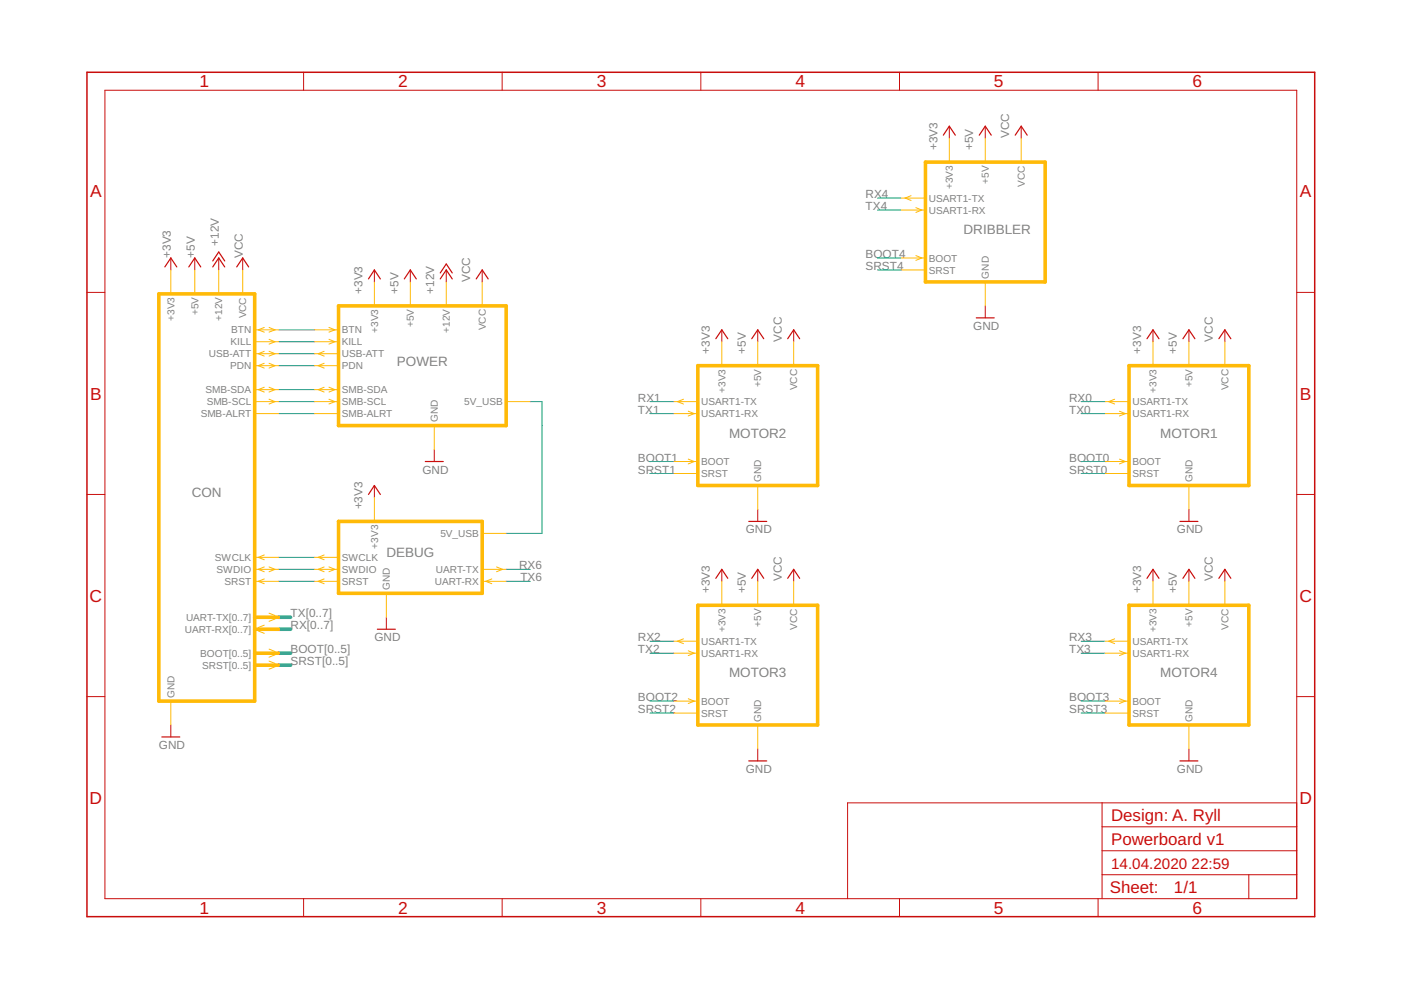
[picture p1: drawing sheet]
<svg xmlns="http://www.w3.org/2000/svg" width="297mm" height="210mm" viewBox="0 0 297 210" stroke-linecap="round" stroke-linejoin="round" font-family="sans-serif">
<g fill="none" stroke="#c90d0c" stroke-width=".25">
<path d="M200 28.7l1.3-1.9 1.2 1.9M207.6 28.7l1.3-1.9 1.3 1.9M215.2 28.7l1.3-1.9 1.3 1.9M34.9 56.6l1.3-1.9 1.3 1.9M40 56.6l1.3-1.9 1.3 1.9M45.1 56.6l1.3-1.9 1.2 1.9M45.1 55.3l1.3-1.9 1.2 1.9M50.2 56.6l1.3-1.9 1.2 1.9M78.1 59.1l1.3-1.9 1.2 1.9M85.7 59.1l1.3-1.9 1.3 1.9M93.3 59.1l1.3-1.9 1.3 1.9M93.3 57.9l1.3-1.9 1.3 1.9"/>
<path d="M101 59.1l1.2-1.9 1.3 1.9M151.8 71.8l1.2-1.9 1.3 1.9M159.4 71.8l1.3-1.9 1.2 1.9M167 71.8l1.3-1.9 1.2 1.9M207 67.4h3.8M243.2 71.8l1.3-1.9 1.2 1.9M250.8 71.8l1.3-1.9 1.2 1.9M258.4 71.8l1.3-1.9 1.3 1.9M90.2 97.9h3.8M78.1 104.8l1.3-1.9 1.2 1.9M158.7 110.6h3.9M250.2 110.6h3.8"/>
<path d="M80 133.4h3.8M151.8 122.6l1.2-1.9 1.3 1.9M159.4 122.6l1.3-1.9 1.2 1.9M167 122.6l1.3-1.9 1.2 1.9M243.2 122.6l1.3-1.9 1.2 1.9M250.8 122.6l1.3-1.9 1.2 1.9M258.4 122.6l1.3-1.9 1.3 1.9M34.3 156.3h3.8M158.7 161.3h3.9M250.2 161.3h3.8"/>
</g>
<g fill="none" stroke="#c90d0c" stroke-width=".21">
<path d="M22.2 19.1h252.7v171.4h-252.7zM64.4 15.3v3.8M106.5 15.3v3.8M148.6 15.3v3.8M190.7 15.3v3.8M232.8 15.3v3.8M201.3 26.8v2.5M208.9 26.8v2.5M216.5 26.8v2.5M36.2 54.7v2.5M41.3 54.7v2.5M46.4 54.7v2.5"/>
<path d="M51.5 54.7v2.5M79.4 57.2v2.6M87 57.2v2.6M94.6 57.2v2.6M102.2 57.2v2.6M18.4 62h3.8M153 69.9v2.6M160.7 69.9v2.6M168.3 69.9v2.6M208.9 64.9v2.5M244.5 69.9v2.6M252.1 69.9v2.6"/>
<path d="M259.7 69.9v2.6M274.9 62h3.8M92.1 95.3v2.6M18.4 104.8h3.8M79.4 102.9v2.6M160.7 108v2.6M252.1 108v2.6M274.9 104.8h3.8M81.9 130.9v2.5M153 120.7v2.6M160.7 120.7v2.6M168.3 120.7v2.6"/>
<path d="M244.5 120.7v2.6M252.1 120.7v2.6M259.7 120.7v2.6M18.4 147.7h3.8M36.2 153.7v2.6M160.7 158.8v2.5M252.1 158.8v2.5M274.9 147.7h3.8M233.7 170.2v20.3M233.7 175.3h41.2M274.9 170.2h-95.2v20.3M64.4 190.5v3.9"/>
<path d="M106.5 190.5v3.9M148.6 190.5v3.9M190.7 190.5v3.9M232.8 190.5v3.9M233.7 185.5h41.2M233.7 180.4h41.2M264.8 185.5v5"/>
</g>
<path d="M18.4 15.3h260.3v179.1h-260.3z" fill="none" stroke="#c90d0c" stroke-width=".32"/>
<path d="M59.1 138.5h2.5M59.1 130.9h2.5M59.1 133.4h2.5M59.1 141h2.5" fill="none" stroke="#0696d7" stroke-width=".76"/>
<g fill="none" stroke="#0dab76" stroke-width=".21">
<path d="M186.1 42h5M186.1 44.5h5M186.1 54.7h5M186.1 57.2h5M59.1 69.9h7.6M59.1 72.5h7.6M59.1 75h7.6M59.1 77.5h7.6M59.1 85.2h7.6M59.1 87.7h7.6M59.1 82.6h7.6M112.4 85.2h2.5v27.9h-7.6"/>
<path d="M137.8 85.2h5.1M137.8 87.7h5.1M137.8 97.9h5.1M229.2 85.2h5.1M229.2 87.7h5.1M229.2 97.9h5.1M59.1 118.2h7.6M137.8 100.4h5.1M229.2 100.4h5.1M59.1 120.7h7.6M59.1 123.3h7.6M107.3 120.7h5.1"/>
<path d="M107.3 123.3h5.1M137.8 136h5.1M137.8 138.5h5.1M229.2 136h5.1M229.2 138.5h5.1M137.8 148.7h5.1M137.8 151.2h5.1M229.2 148.7h5.1M229.2 151.2h5.1"/>
</g>
<path d="M196.2 34.4h25.4v25.4h-25.4zM33.7 62.3h20.3v86.4h-20.3zM71.8 64.9h35.5v25.3h-35.5zM148 77.5h25.4v25.4h-25.4zM239.4 77.5h25.4v25.4h-25.4zM71.8 110.6h30.4v15.2h-30.4zM54 138.5h5.1M54 130.9h5.1M54 133.4h5.1M148 128.3h25.4v25.4h-25.4zM239.4 128.3h25.4v25.4h-25.4zM54 141h5.1" fill="none" stroke="#ffba08" stroke-width=".76"/>
<g fill="none" stroke="#ffba08" stroke-width=".21">
<path d="M201.3 29.3v5.1M208.9 29.3v5.1M216.5 29.3v5.1M36.2 57.2v5.1M41.3 57.2v5.1M46.4 57.2v5.1M51.5 57.2v5.1M79.4 59.8v5.1M87 59.8v5.1M94.6 59.8v5.1M102.2 59.8v5.1M191.1 42h5.1"/>
<path d="M191.1 44.5h5.1M191.1 54.7h5.1M191.1 57.2h5.1M193.2 41.5l-1.3 .5 1.3 .5M194.2 44l1.3 .5-1.3 .5M194.2 54.2l1.3 .5-1.3 .5M208.9 59.8v5.1M54 75h5.1M54 77.5h5.1M54 72.5h5.1M54 69.9h5.1M56 77l-1.2 .5 1.2 .5"/>
<path d="M56 69.4l-1.2 .5 1.2 .5M56 74.5l-1.2 .5 1.2 .5M57 77l1.3 .5-1.3 .5M57 71.9l1.3 .6-1.3 .5M57 69.4l1.3 .5-1.3 .5M57 74.5l1.3 .5-1.3 .5M66.7 75h5.1M66.7 77.5h5.1M66.7 72.5h5.1M66.7 69.9h5.1M68.7 74.5l-1.2 .5 1.2 .5M68.7 77l-1.2 .5 1.2 .5"/>
<path d="M69.7 71.9l1.3 .6-1.3 .5M69.7 69.4l1.3 .5-1.3 .5M153 72.5v5M160.7 72.5v5M168.3 72.5v5M244.5 72.5v5M252.1 72.5v5M259.7 72.5v5M54 85.2h5.1M54 82.6h5.1M54 87.7h5.1M56 82.1l-1.2 .5 1.2 .5"/>
<path d="M57 84.6l1.3 .6-1.3 .5M57 82.1l1.3 .5-1.3 .5M66.7 85.2h5.1M66.7 82.6h5.1M66.7 87.7h5.1M68.7 82.1l-1.2 .5 1.2 .5M69.7 84.6l1.3 .6-1.3 .5M69.7 82.1l1.3 .5-1.3 .5M92.1 90.2v5.1M107.3 85.2h5.1M142.9 85.2h5.1M142.9 87.7h5.1"/>
<path d="M142.9 97.9h5.1M144.9 84.6l-1.3 .6 1.3 .5M145.9 87.2l1.3 .5-1.3 .5M145.9 97.3l1.3 .6-1.3 .5M234.3 85.2h5.1M234.3 87.7h5.1M234.3 97.9h5.1M236.3 84.6l-1.2 .6 1.2 .5M237.3 87.2l1.3 .5-1.3 .5M237.3 97.3l1.3 .6-1.3 .5M54 118.2h5.1M56 117.7l-1.2 .5 1.2 .5"/>
<path d="M66.7 118.2h5.1M68.7 117.7l-1.2 .5 1.2 .5M79.4 105.5v5.1M102.2 113.1h5.1M142.9 100.4h5.1M160.7 102.9v5.1M234.3 100.4h5.1M252.1 102.9v5.1M54 120.7h5.1M54 123.3h5.1M54.8 133.8l1.2 .5M56 122.7l-1.2 .6 1.2 .5"/>
<path d="M56 120.2l-1.2 .5 1.2 .5M56 132.5l-1.2 .6M57 120.2l1.3 .5-1.3 .5M57 137.6l1.3 .5M57 130l1.3 .5M58.3 138.8l-1.3 .5M58.3 131.2l-1.3 .5M66.7 120.7h5.1M66.7 123.3h5.1M68.7 122.7l-1.2 .6 1.2 .5M68.7 120.2l-1.2 .5 1.2 .5M69.7 120.2l1.3 .5-1.3 .5"/>
<path d="M81.9 125.8v5.1M102.2 120.7h5.1M102.2 123.3h5.1M104.3 122.7l-1.3 .6 1.3 .5M105.3 120.2l1.3 .5-1.3 .5M142.9 136h5.1M142.9 138.5h5.1M144.9 135.4l-1.3 .6 1.3 .5M145.9 138l1.3 .5-1.3 .5M153 123.3v5M160.7 123.3v5M168.3 123.3v5"/>
<path d="M234.3 136h5.1M234.3 138.5h5.1M236.3 135.4l-1.2 .6 1.2 .5M237.3 138l1.3 .5-1.3 .5M244.5 123.3v5M252.1 123.3v5M259.7 123.3v5M36.2 148.7v5M57 140.2l1.3 .5M58.3 141.4l-1.3 .5M142.9 148.7h5.1M142.9 151.2h5.1"/>
<path d="M145.9 148.1l1.3 .6-1.3 .5M160.7 153.7v5.1M234.3 148.7h5.1M234.3 151.2h5.1M237.3 148.1l1.3 .6-1.3 .5M252.1 153.7v5.1"/>
</g>
<g font-size="3.7" fill="#c90d0c">
<text x="42.3" y="18.5">1</text>
<text x="84.4" y="18.5">2</text>
<text x="126.5" y="18.5">3</text>
<text x="168.6" y="18.5">4</text>
<text x="210.7" y="18.5">5</text>
<text x="252.9" y="18.5">6</text>
<text x="19.1" y="41.9">A</text>
<text x="275.6" y="41.9">A</text>
<text x="19.1" y="84.7">B</text>
<text x="275.6" y="84.7">B</text>
<text x="19" y="127.6">C</text>
<text x="275.5" y="127.6">C</text>
<text x="19" y="170.4">D</text>
<text x="275.5" y="170.4">D</text>
<text x="42.3" y="193.7">1</text>
<text x="84.4" y="193.7">2</text>
<text x="126.5" y="193.7">3</text>
<text x="168.6" y="193.7">4</text>
<text x="210.7" y="193.7">5</text>
<text x="252.9" y="193.7">6</text>
</g>
<g font-size="3.6" fill="#c90d0c">
<text x="235.6" y="174">Design: A. Ryll</text>
<text x="235.6" y="179.1">Powerboard v1</text>
<text x="235.3" y="189.4">Sheet:</text>
<text x="248.9" y="189.3">1/1</text>
</g>
<g font-size="3.2" fill="#c90d0c">
<text x="235.6" y="184.2">14.04.2020</text>
<text x="252.6" y="184.2">22:59</text>
</g>
<g font-size="2.9" fill="#808080">
<text x="204.3" y="49.6">DRIBBLER</text>
<text x="84.2" y="77.5">POWER</text>
<text x="154.6" y="92.8">MOTOR2</text>
<text x="246" y="92.8">MOTOR1</text>
<text x="40.7" y="105.5">CON</text>
<text x="81.9" y="118.2">DEBUG</text>
<text x="154.6" y="143.6">MOTOR3</text>
<text x="246" y="143.6">MOTOR4</text>
</g>
<g font-size="2.5" fill="#808080">
<text x="214" y="29.3" transform="rotate(-90 214 29.3)">VCC</text>
<text x="198.7" y="31.8" transform="rotate(-90 198.7 31.8)">+3V3</text>
<text x="206.4" y="31.8" transform="rotate(-90 206.4 31.8)">+5V</text>
<text x="183.5" y="42">RX4</text>
<text x="183.5" y="44.5">TX4</text>
<text x="46.4" y="52.1" transform="rotate(-90 46.4 52.1)">+12V</text>
<text x="36.2" y="54.7" transform="rotate(-90 36.2 54.7)">+3V3</text>
<text x="41.3" y="54.7" transform="rotate(-90 41.3 54.7)">+5V</text>
<text x="51.5" y="54.7" transform="rotate(-90 51.5 54.7)">VCC</text>
<text x="99.7" y="59.8" transform="rotate(-90 99.7 59.8)">VCC</text>
<text x="183.5" y="54.7">BOOT4</text>
<text x="183.5" y="57.2">SRST4</text>
<text x="76.8" y="62.3" transform="rotate(-90 76.8 62.3)">+3V3</text>
<text x="84.5" y="62.3" transform="rotate(-90 84.5 62.3)">+5V</text>
<text x="92.1" y="62.3" transform="rotate(-90 92.1 62.3)">+12V</text>
<text x="206.4" y="69.9">GND</text>
<text x="150.5" y="75" transform="rotate(-90 150.5 75)">+3V3</text>
<text x="158.1" y="75" transform="rotate(-90 158.1 75)">+5V</text>
<text x="165.7" y="72.5" transform="rotate(-90 165.7 72.5)">VCC</text>
<text x="241.9" y="75" transform="rotate(-90 241.9 75)">+3V3</text>
<text x="249.5" y="75" transform="rotate(-90 249.5 75)">+5V</text>
<text x="257.2" y="72.5" transform="rotate(-90 257.2 72.5)">VCC</text>
<text x="135.3" y="85.2">RX1</text>
<text x="135.3" y="87.7">TX1</text>
<text x="226.7" y="85.2">RX0</text>
<text x="226.7" y="87.7">TX0</text>
<text x="89.5" y="100.4">GND</text>
<text x="135.3" y="97.9">BOOT1</text>
<text x="135.3" y="100.4">SRST1</text>
<text x="226.7" y="97.9">BOOT0</text>
<text x="226.7" y="100.4">SRST0</text>
<text x="76.8" y="108" transform="rotate(-90 76.8 108)">+3V3</text>
<text x="158.1" y="113.1">GND</text>
<text x="249.5" y="113.1">GND</text>
<text x="110.1" y="120.7">RX6</text>
<text x="110.3" y="123.3">TX6</text>
<text x="150.5" y="125.8" transform="rotate(-90 150.5 125.8)">+3V3</text>
<text x="158.1" y="125.8" transform="rotate(-90 158.1 125.8)">+5V</text>
<text x="165.7" y="123.3" transform="rotate(-90 165.7 123.3)">VCC</text>
<text x="241.9" y="125.8" transform="rotate(-90 241.9 125.8)">+3V3</text>
<text x="249.5" y="125.8" transform="rotate(-90 249.5 125.8)">+5V</text>
<text x="257.2" y="123.3" transform="rotate(-90 257.2 123.3)">VCC</text>
<text x="61.6" y="130.9">TX[0..7]</text>
<text x="61.6" y="133.4">RX[0..7]</text>
<text x="79.4" y="135.9">GND</text>
<text x="135.3" y="135.9">RX2</text>
<text x="226.7" y="135.9">RX3</text>
<text x="61.6" y="141">SRST[0..5]</text>
<text x="61.6" y="138.5">BOOT[0..5]</text>
<text x="135.3" y="138.5">TX2</text>
<text x="226.7" y="138.5">TX3</text>
<text x="135.3" y="148.6">BOOT2</text>
<text x="226.7" y="148.6">BOOT3</text>
<text x="135.3" y="151.2">SRST2</text>
<text x="226.7" y="151.2">SRST3</text>
<text x="33.7" y="158.8">GND</text>
<text x="158.1" y="163.9">GND</text>
<text x="249.5" y="163.9">GND</text>
</g>
<g font-size="2.1" fill="#808080">
<text x="202" y="40.1" transform="rotate(-90 202 40.1)">+3V3</text>
<text x="209.7" y="38.9" transform="rotate(-90 209.7 38.9)">+5V</text>
<text x="217.3" y="39.6" transform="rotate(-90 217.3 39.6)">VCC</text>
<text x="196.9" y="42.8">USART1-TX</text>
<text x="196.9" y="45.3">USART1-RX</text>
<text x="196.9" y="55.4">BOOT</text>
<text x="196.9" y="58">SRST</text>
<text x="209.7" y="59.1" transform="rotate(-90 209.7 59.1)">GND</text>
<text x="37" y="68.1" transform="rotate(-90 37 68.1)">+3V3</text>
<text x="42.1" y="66.9" transform="rotate(-90 42.1 66.9)">+5V</text>
<text x="47.1" y="68.1" transform="rotate(-90 47.1 68.1)">+12V</text>
<text x="49" y="70.7">BTN</text>
<text x="52.2" y="67.5" transform="rotate(-90 52.2 67.5)">VCC</text>
<text x="72.5" y="70.7">BTN</text>
<text x="80.1" y="70.6" transform="rotate(-90 80.1 70.6)">+3V3</text>
<text x="87.8" y="69.4" transform="rotate(-90 87.8 69.4)">+5V</text>
<text x="95.4" y="70.6" transform="rotate(-90 95.4 70.6)">+12V</text>
<text x="103" y="70.1" transform="rotate(-90 103 70.1)">VCC</text>
<text x="44.3" y="75.8">USB-ATT</text>
<text x="48.9" y="73.2">KILL</text>
<text x="72.5" y="75.8">USB-ATT</text>
<text x="72.5" y="73.2">KILL</text>
<text x="43.6" y="83.4">SMB-SDA</text>
<text x="48.8" y="78.3">PDN</text>
<text x="72.5" y="83.4">SMB-SDA</text>
<text x="72.5" y="78.3">PDN</text>
<text x="153.8" y="83.3" transform="rotate(-90 153.8 83.3)">+3V3</text>
<text x="161.4" y="82.1" transform="rotate(-90 161.4 82.1)">+5V</text>
<text x="169" y="82.8" transform="rotate(-90 169 82.8)">VCC</text>
<text x="245.2" y="83.3" transform="rotate(-90 245.2 83.3)">+3V3</text>
<text x="252.8" y="82.1" transform="rotate(-90 252.8 82.1)">+5V</text>
<text x="260.5" y="82.8" transform="rotate(-90 260.5 82.8)">VCC</text>
<text x="42.5" y="88.5">SMB-ALRT</text>
<text x="43.8" y="85.9">SMB-SCL</text>
<text x="72.5" y="85.9">SMB-SCL</text>
<text x="72.5" y="88.5">SMB-ALRT</text>
<text x="92.8" y="89.5" transform="rotate(-90 92.8 89.5)">GND</text>
<text x="98.4" y="85.9">5V_USB</text>
<text x="148.7" y="85.9">USART1-TX</text>
<text x="148.7" y="88.5">USART1-RX</text>
<text x="240.1" y="85.9">USART1-TX</text>
<text x="240.1" y="88.5">USART1-RX</text>
<text x="148.7" y="98.6">BOOT</text>
<text x="148.7" y="101.2">SRST</text>
<text x="240.1" y="98.6">BOOT</text>
<text x="240.1" y="101.2">SRST</text>
<text x="161.4" y="102.2" transform="rotate(-90 161.4 102.2)">GND</text>
<text x="252.8" y="102.2" transform="rotate(-90 252.8 102.2)">GND</text>
<text x="93.4" y="113.9">5V_USB</text>
<text x="45.6" y="118.9">SWCLK</text>
<text x="72.5" y="118.9">SWCLK</text>
<text x="80.1" y="116.3" transform="rotate(-90 80.1 116.3)">+3V3</text>
<text x="45.9" y="121.5">SWDIO</text>
<text x="47.6" y="124">SRST</text>
<text x="72.5" y="124">SRST</text>
<text x="72.5" y="121.5">SWDIO</text>
<text x="82.7" y="125.1" transform="rotate(-90 82.7 125.1)">GND</text>
<text x="92.2" y="124">UART-RX</text>
<text x="92.4" y="121.5">UART-TX</text>
<text x="39.4" y="131.6">UART-TX[0..7]</text>
<text x="39.2" y="134.2">UART-RX[0..7]</text>
<text x="148.7" y="136.7">USART1-TX</text>
<text x="153.8" y="134.1" transform="rotate(-90 153.8 134.1)">+3V3</text>
<text x="161.4" y="132.9" transform="rotate(-90 161.4 132.9)">+5V</text>
<text x="169" y="133.5" transform="rotate(-90 169 133.5)">VCC</text>
<text x="240.1" y="136.7">USART1-TX</text>
<text x="245.2" y="134.1" transform="rotate(-90 245.2 134.1)">+3V3</text>
<text x="252.8" y="132.9" transform="rotate(-90 252.8 132.9)">+5V</text>
<text x="260.5" y="133.5" transform="rotate(-90 260.5 133.5)">VCC</text>
<text x="42.5" y="139.2">BOOT[0..5]</text>
<text x="42.8" y="141.8">SRST[0..5]</text>
<text x="148.7" y="139.2">USART1-RX</text>
<text x="240.1" y="139.2">USART1-RX</text>
<text x="37" y="147.9" transform="rotate(-90 37 147.9)">GND</text>
<text x="148.7" y="149.4">BOOT</text>
<text x="240.1" y="149.4">BOOT</text>
<text x="148.7" y="151.9">SRST</text>
<text x="161.4" y="153" transform="rotate(-90 161.4 153)">GND</text>
<text x="240.1" y="151.9">SRST</text>
<text x="252.8" y="153" transform="rotate(-90 252.8 153)">GND</text>
</g>
</svg>
